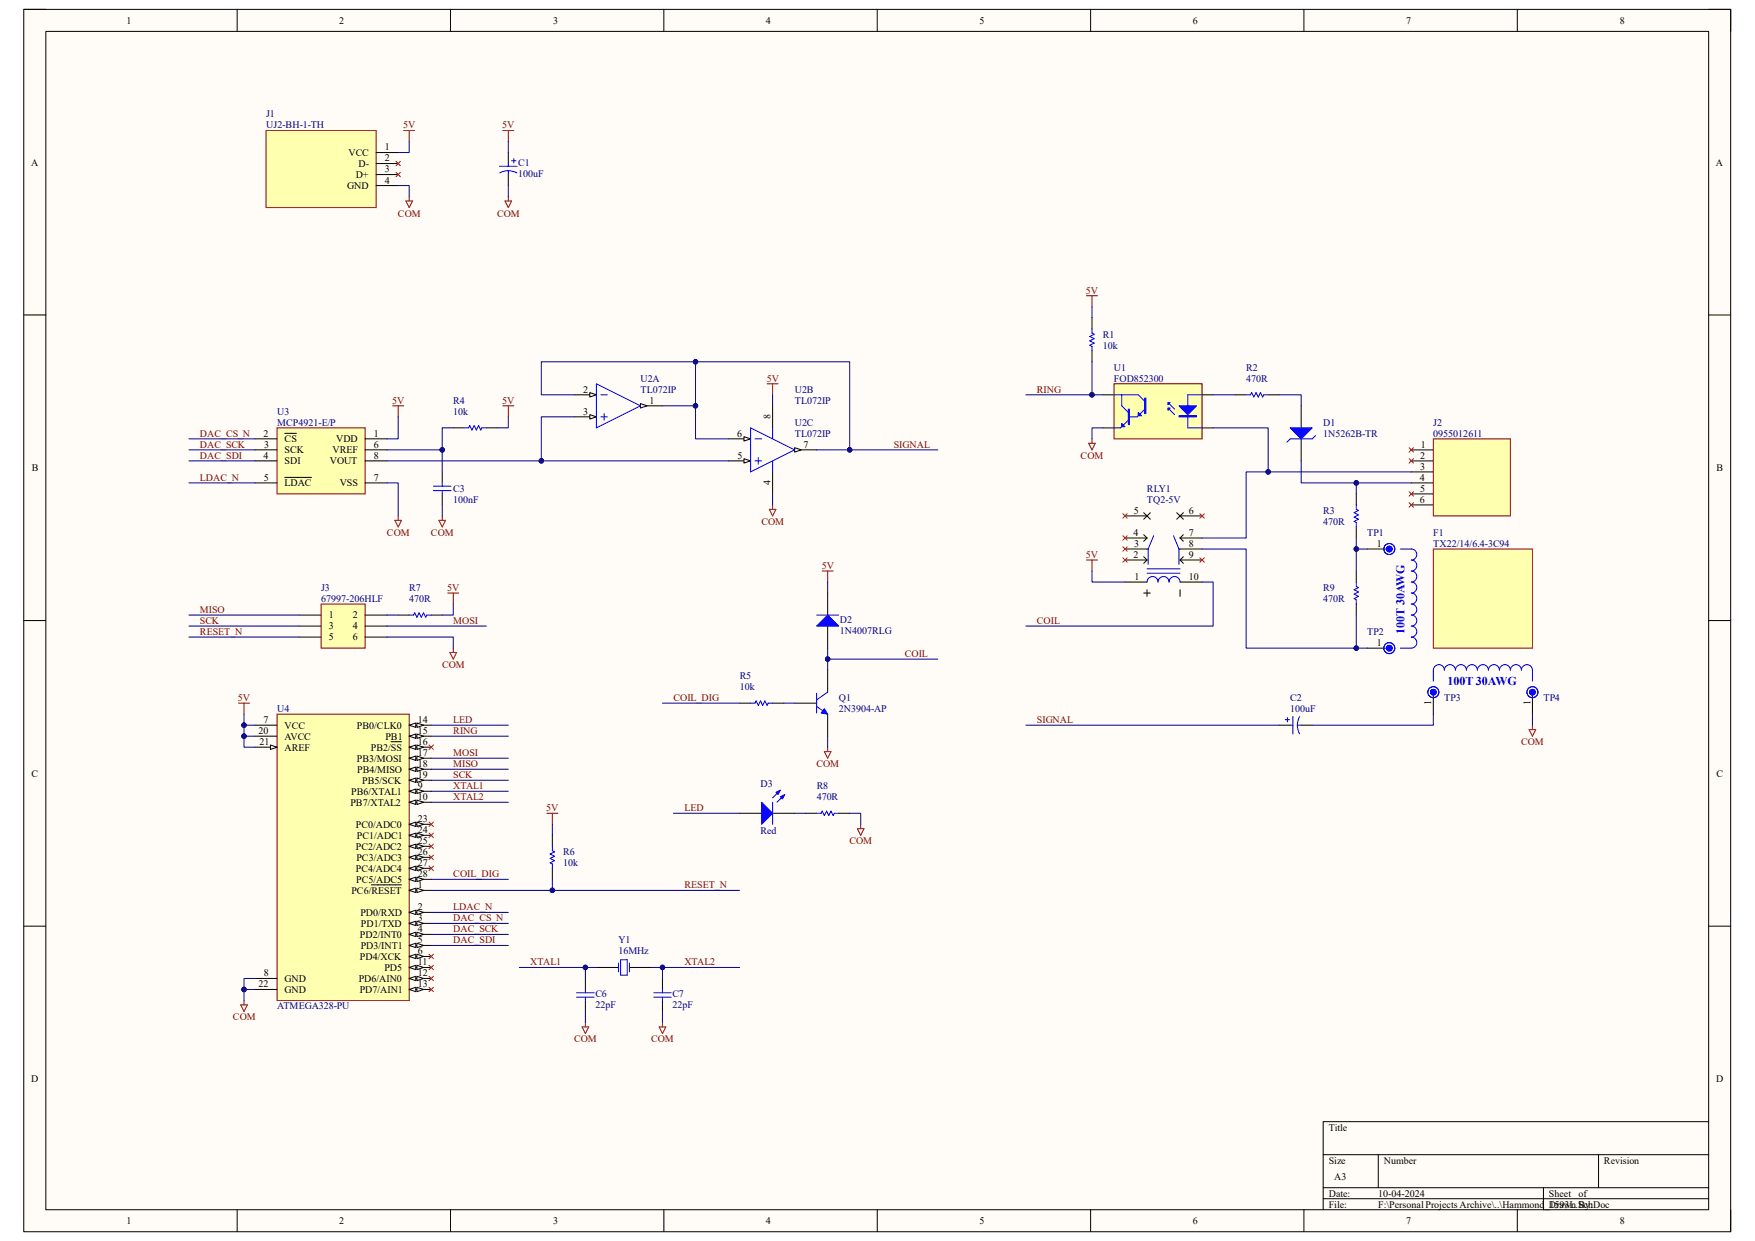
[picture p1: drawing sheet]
<svg xmlns="http://www.w3.org/2000/svg" width="297mm" height="210mm" viewBox="0 0 297 210" stroke-linecap="round" stroke-linejoin="round" font-family="sans-serif">
<path d="M4 1.6h288.9v206.8h-288.9z" fill-rule="evenodd" fill="#fffcf8"/>
<path d="M4 1.6h288.9v206.8h-288.9z" fill="none" stroke="#000" stroke-width=".17"/>
<path d="M7.8 5.3h281.4v199.4h-281.4z" fill-rule="evenodd" fill="#fffcf8"/>
<g fill="none" stroke="#000" stroke-width=".17">
<path d="M4 1.6h3.7M7.8 5.3h281.4v199.4h-281.4zM40.1 1.6v3.7M76.2 1.6v3.7M112.3 1.6v3.7M148.5 1.6v3.7M184.6 1.6v3.7M220.7 1.6v3.7M256.8 1.6v3.7M289.2 1.6h3.7v3.7M4 53.3h3.7M289.2 53.3h3.7"/>
<path d="M238.8 76.1h3.8M238.8 78h3.8M238.8 79.9h3.8M238.8 81.7h3.8M238.8 83.6h3.8M238.8 85.4h3.8M4 105h3.8M289.2 105h3.7M4 156.7h3.8M289.2 156.7h3.7M223.9 195.4h65.3M233.3 195.4v5.6"/>
<path d="M270.5 195.4v5.6M289.2 189.8h-65.3v14.9M40.1 204.7v3.7M76.2 204.7v3.7M112.4 204.7v3.7M148.5 204.7v3.7M184.6 204.7v3.7M220.7 204.7v3.7M223.9 201h65.3M223.9 202.9h65.3M256.8 204.7v3.7M261.2 201v3.7"/>
<path d="M292.9 204.7v3.7"/>
</g>
<path d="M242.6 74.3h13v13h-13z" fill-rule="evenodd" fill="#ffffb0"/>
<path d="M242.6 74.3h13v13h-13z" fill="none" stroke="#800000" stroke-width=".17"/>
<path d="M45 22.1h18.7v13h-18.7z" fill-rule="evenodd" fill="#ffffb0"/>
<path d="M45 22.1h18.7v13h-18.7zM68.3 22.1h1.9M68.7 34h1.1l-.5 1.1zM69.3 22.1v1.8M69.3 33.3v.7" fill="none" stroke="#800000" stroke-width=".17"/>
<path d="M63.7 25.8h3.7M63.7 27.7h3.7M63.7 29.5h3.7M63.7 31.4h3.7" fill="none" stroke="#000" stroke-width=".17"/>
<path d="M67 29.2l.8 .7M67 27.3l.8 .7M67.8 29.2l-.8 .7M67.8 27.3l-.8 .7M238.5 77.6l.7 .8M238.5 75.8l.7 .7M239.2 77.6l-.7 .8M239.2 75.8l-.7 .7M238.5 85.1l.7 .7M238.5 83.2l.7 .8M239.2 85.1l-.7 .7M239.2 83.2l-.7 .8" fill="none" stroke="#f00" stroke-width=".17"/>
<path d="M242.6 92.9h16.7v16.8h-16.7z" fill-rule="evenodd" fill="#ffffb0"/>
<path d="M242.6 92.9h16.7v16.8h-16.7z" fill="none" stroke="#800000" stroke-width=".17"/>
<g fill="none" stroke="#000" stroke-width=".17">
<path d="M190.4 98.5h3.7M190.4 94.8h3.7M190.4 92.9h3.7M190.4 91h3.7M190.4 87.3h3.7M193.6 86.8l.5 .5M193.6 90.5l.5 .5M193.6 94.2l.5 .6M194.1 87.3l-.5 .6M194.1 87.3l.6 .6M194.1 91l-.5 .6M194.1 94.8l-.5 .5"/>
<path d="M194.1 99.8v1.1M194.7 86.8l-.6 .5M199.1 86.8l.6 .5M199.7 98.5h3.7M199.7 94.8h3.7M199.7 92.9h3.7M199.7 91h3.7M199.7 87.3h3.7M199.7 87.3l-.6 .6M199.7 87.3l.6 .6M199.7 94.8l.6 .5M199.7 91l.6 .6"/>
<path d="M199.7 99.8v1.1M200.3 86.8l-.6 .5M200.3 94.2l-.6 .6M200.3 90.5l-.6 .5M193.6 100.4h1.1M259.3 117.1v3.8"/>
</g>
<g fill="none" stroke="#00f" stroke-width=".17">
<path d="M194.1 98.5a.93 .93 0 0 1 1-.9 .93 .93 0 0 1 .9 .9 .93 .93 0 0 1 .9-.9 .93 .93 0 0 1 .9 .9 .93 .93 0 0 1 1-.9 .93 .93 0 0 1 .9 .9M194.1 92.9h.2M194.1 97h5.6M194.1 96.3h5.6M194.3 92.9v2.6M195.2 90.7l-.9 2.2M198.6 90.7l.9 2.2M199.5 92.9h.2M199.5 92.9v2.6"/>
<circle cx="259.3" cy="117.1" r=".93"/>
<circle cx="259.3" cy="117.1" r=".47"/>
<circle cx="259.3" cy="117.1" r=".46"/>
</g>
<circle cx="259.3" cy="117.1" r=".47" fill="#00f"/>
<g fill="none" stroke="#00f" stroke-width=".17">
<circle cx="242.6" cy="117.1" r=".93"/>
<circle cx="242.6" cy="117.1" r=".47"/>
<circle cx="242.6" cy="117.1" r=".46"/>
<circle cx="259.3" cy="117.1" r=".47"/>
</g>
<path d="M242.6 117.1v3.8" fill="none" stroke="#000" stroke-width=".17"/>
<circle cx="242.6" cy="117.1" r=".47" fill="#00f"/>
<g fill="none" stroke="#00f" stroke-width=".17">
<circle cx="235.1" cy="109.7" r=".93"/>
<circle cx="235.1" cy="109.7" r=".47"/>
<circle cx="235.1" cy="109.7" r=".46"/>
<circle cx="242.6" cy="117.1" r=".47"/>
</g>
<path d="M231.4 109.7h3.7" fill="none" stroke="#000" stroke-width=".17"/>
<circle cx="235.1" cy="109.7" r=".47" fill="#00f"/>
<g fill="none" stroke="#00f" stroke-width=".17">
<circle cx="235.1" cy="92.9" r=".93"/>
<circle cx="235.1" cy="92.9" r=".47"/>
<circle cx="235.1" cy="92.9" r=".46"/>
<circle cx="235.1" cy="109.7" r=".47"/>
</g>
<path d="M231.4 92.9h3.7" fill="none" stroke="#000" stroke-width=".17"/>
<circle cx="235.1" cy="92.9" r=".47" fill="#00f"/>
<g fill="none" stroke="#00f" stroke-width=".17">
<path d="M210.9 66.8h.7l.2-.4 .4 .8 .4-.8 .3 .8 .4-.8 .4 .8 .2-.4h.7M229.5 85.4v.8l.4 .2-.7 .4 .7 .3-.7 .4 .7 .4-.7 .3 .3 .2v.8M237 92.9h1.8a.93 .93 0 0 1 1 .9 .93 .93 0 0 1-1 1 .93 .93 0 0 1 1 .9 .93 .93 0 0 1-1 .9 .93 .93 0 0 1 1 1 .93 .93 0 0 1-1 .9 .93 .93 0 0 1 1 .9 .93 .93 0 0 1-1 1 .93 .93 0 0 1 1 .9 .93 .93 0 0 1-1 .9 .93 .93 0 0 1 1 1 .93 .93 0 0 1-1 .9 .93 .93 0 0 1 1 .9 .93 .93 0 0 1-1 .9 .94 .94 0 0 1 1 1 .94 .94 0 0 1-1 .9 .93 .93 0 0 1 1 1 .93 .93 0 0 1-1 .9h-1.8M242.6 113.4v1.9M242.6 113.4a.93 .93 0 0 1 .9-.9 .93 .93 0 0 1 .9 .9 .93 .93 0 0 1 1-.9 .93 .93 0 0 1 .9 .9 .93 .93 0 0 1 .9-.9 .93 .93 0 0 1 1 .9 .93 .93 0 0 1 .9-.9 .93 .93 0 0 1 .9 .9 .93 .93 0 0 1 1-.9 .93 .93 0 0 1 .9 .9 .93 .93 0 0 1 .9-.9 .93 .93 0 0 1 1 .9 .93 .93 0 0 1 .9-.9 .93 .93 0 0 1 .9 .9 .93 .93 0 0 1 1-.9 .93 .93 0 0 1 .9 .9 .93 .93 0 0 1 .9-.9 .93 .93 0 0 1 .9 .9v1.9"/>
<circle cx="235.1" cy="92.9" r=".47"/>
</g>
<path d="M209 66.8h1.9M214.6 66.8h1.9M220.2 68.7v3.7M220.2 74.3v3.7M229.5 83.6v1.8M229.5 89.2v1.8" fill="none" stroke="#000" stroke-width=".17"/>
<path d="M190 86.9l.8 .8M190 90.7l.8 .7M190 92.5l.8 .8M190 94.4l.8 .7M190.8 86.9l-.8 .8M190.8 90.7l-.8 .7M190.8 92.5l-.8 .8M190.8 94.4l-.8 .7M203.1 86.9l.7 .8M203.8 86.9l-.7 .8" fill="none" stroke="#f00" stroke-width=".17"/>
<path d="M258.8 123.5h1.1l-.6 1.1zM259.3 122.7v.8" fill="none" stroke="#800000" stroke-width=".17"/>
<path d="M218.3 72.4h3.8l-1.9 1.9z" fill="#00f"/>
<path d="M184.8 55.6v.8l.4 .2-.8 .3 .8 .4-.8 .4 .8 .4-.8 .3 .4 .2v.8M218.3 72.4h3.8l-1.9 1.9zM222.6 73.7l-.5 .6h-3.8l-.5 .5" fill="none" stroke="#00f" stroke-width=".17"/>
<path d="M183.9 50h1.8M184.8 50v1.9M184.2 75h1.2l-.6 1.1zM184.8 74.3v.7" fill="none" stroke="#800000" stroke-width=".17"/>
<path d="M184.8 53.8v1.8M184.8 59.4v1.8" fill="none" stroke="#000" stroke-width=".17"/>
<path d="M46.9 72.4h14.9v11.2h-14.9z" fill-rule="evenodd" fill="#ffffb0"/>
<path d="M46.9 72.4h14.9v11.2h-14.9z" fill="none" stroke="#800000" stroke-width=".17"/>
<path d="M43.2 74.3h3.7M43.2 76.1h3.7M43.2 78h3.7M48.2 73.3h2M61.8 74.3h3.7M61.8 76.1h3.7M61.8 78h3.7M108.4 68.7h3.7M43.2 81.7h3.7M48.2 80.8h4.5M61.8 81.7h3.7" fill="none" stroke="#000" stroke-width=".17"/>
<path d="M108.4 68.3l1.1 .4-1.1 .4z" fill="#f8fcff"/>
<path d="M97.2 66.8h3.7M108.4 68.3l1.1 .4-1.1 .4z" fill="none" stroke="#000" stroke-width=".17"/>
<path d="M99.8 66.4l1.1 .4-1.1 .4z" fill="#f8fcff"/>
<path d="M97.2 70.5h3.7M99.8 66.4l1.1 .4-1.1 .4z" fill="none" stroke="#000" stroke-width=".17"/>
<path d="M99.8 70.2l1.1 .3-1.1 .4z" fill="#f8fcff"/>
<path d="M99.8 70.2l1.1 .3-1.1 .4zM123.3 78h3.7" fill="none" stroke="#000" stroke-width=".17"/>
<path d="M100.9 64.9l7.5 3.8-7.5 3.7zM101.7 66.8h1.1M101.7 70.5h1.1M102.2 70v1.1" fill="none" stroke="#00f" stroke-width=".17"/>
<path d="M125.9 77.6l1.1 .4-1.1 .4z" fill="#f8fcff"/>
<path d="M123.3 74.3h3.7M125.9 77.6l1.1 .4-1.1 .4z" fill="none" stroke="#000" stroke-width=".17"/>
<path d="M125.9 73.9l1.1 .4-1.1 .3z" fill="#f8fcff"/>
<path d="M125.9 73.9l1.1 .4-1.1 .3zM134.5 76.1h3.7" fill="none" stroke="#000" stroke-width=".17"/>
<path d="M134.5 75.8l1.1 .3-1.1 .4z" fill="#f8fcff"/>
<g fill="none" stroke="#000" stroke-width=".17">
<path d="M86 25.8v1.9M86 29.5v1.9M74.8 79.9v1.8M76.7 72.4h1.9M82.3 72.4h1.9M130.8 68.7v3.7M130.8 79.9v3.7M134.5 75.8l1.1 .3-1.1 .4zM74.8 83.6v1.8M134.5 119h3.7M140.1 113.4v3.7M140.1 120.9v3.7"/>
<path d="M216.5 122.7h1.8M220.2 122.7h1.9"/>
</g>
<g fill="none" stroke="#00f" stroke-width=".17">
<path d="M84.5 28.1h3M86 28.9l-.7 .1-.7 .3M86 27.7v.4M86 28.9v.6M86 28.9l.8 .1 .7 .3M86.6 27.2h.7M87 26.8v.8M78.6 72.4h.7l.2-.4 .4 .8 .3-.8 .4 .8 .4-.8 .4 .8 .1-.4h.8M127 72.4l7.5 3.7-7.5 3.8zM127.8 74.3h1.1M127.8 78h1.1M128.3 77.4v1.2"/>
<path d="M130.8 72.4v1.9M130.8 78v1.9M73.4 82.3h2.9M73.4 83h2.9M74.8 81.7v.6M74.8 83v.6M138.2 119.6l1.9 1.3M138.2 117.3v3.4M140.1 117.1l-1.9 1.3M217.5 121.8h.7M217.9 121.4v.8M218.3 122.7h.5"/>
<path d="M218.8 121.2v3M219.6 122.7l.1 .8 .2 .7M219.6 122.7h.6M219.9 121.3l-.2 .7-.1 .7"/>
</g>
<g fill="none" stroke="#800000" stroke-width=".17">
<path d="M85.1 22.1h1.9M85.5 34h1.1l-.6 1.1zM86 22.1v1.8M86 33.3v.7M66.5 68.7h1.8M67.4 68.7v1.8M85.1 68.7h1.9M86 68.7v1.8M129.8 64.9h1.9M130.8 64.9v1.9M66.8 88.1h1.1l-.5 1.1zM67.4 87.3v.8"/>
<path d="M74.3 88.1h1.1l-.6 1.1zM74.8 87.3v.8M130.2 86.2h1.1l-.5 1.1zM130.8 85.4v.8"/>
</g>
<path d="M139.5 119.9l.6 1-1.1-.2z" fill="#00f"/>
<path d="M127 119h.8l.2-.4 .3 .8 .4-.8 .4 .8 .4-.8 .3 .8 .2-.4h.8M139.5 119.9l.6 1-1.1-.2z" fill="none" stroke="#00f" stroke-width=".17"/>
<path d="M183.9 94.8h1.8M184.8 94.8v1.8M139.5 127.2h1.1l-.5 1.1zM140.1 126.4v.8" fill="none" stroke="#800000" stroke-width=".17"/>
<path d="M125.2 119h1.8M130.8 119h1.8M140.1 100.4v3.7M140.1 105.9v3.8" fill="none" stroke="#000" stroke-width=".17"/>
<path d="M138.2 105.9l1.9-1.8 1.8 1.8z" fill="#00f"/>
<path d="M138.2 105.9l1.9-1.8 1.8 1.8zM138.2 104.1h3.7" fill="none" stroke="#00f" stroke-width=".17"/>
<path d="M139.1 96.6h1.9M140.1 96.6v1.9" fill="none" stroke="#800000" stroke-width=".17"/>
<path d="M188.5 64.9h14.9v9.4h-14.9z" fill-rule="evenodd" fill="#ffffb0"/>
<path d="M188.5 64.9h14.9v9.4h-14.9z" fill="none" stroke="#800000" stroke-width=".17"/>
<path d="M186.7 66.8h1.8M186.7 72.4h1.8M203.4 66.8h1.9M203.4 72.4h1.9" fill="none" stroke="#000" stroke-width=".17"/>
<path d="M197.7 69.1l1.1 1.1M197.7 68.1l1.1 1.1M201 72.4h2.4M201 66.8h2.4" fill="none" stroke="#00f" stroke-width=".17"/>
<path d="M199.5 68.7h3l-1.5 1.5z" fill="#00f"/>
<path d="M199.5 68.7h3l-1.5 1.5zM199.5 70.4h3v.1h-3z" fill="none" stroke="#00f" stroke-width=".17"/>
<path d="M199.5 70.5h3" fill="none" stroke="#00f" stroke-width=".19"/>
<path d="M197.7 68.1h.3l-.3 .4z" fill="#00f"/>
<path d="M197.7 68.1h.3l-.3 .4z" fill="none" stroke="#00f" stroke-width=".17"/>
<path d="M197.7 69.1h.3l-.3 .3z" fill="#00f"/>
<path d="M192.6 66.8l1.1 1.1M193.7 67.4h.2v2.6h-.2zM193.7 69.2l-1.3 1.3M197.7 69.1h.3l-.3 .3z" fill="none" stroke="#00f" stroke-width=".17"/>
<path d="M193.8 67.4v2.6" fill="none" stroke="#00f" stroke-width=".18"/>
<path d="M192.6 69.8l.6 .6h-.6z" fill="#00f"/>
<path d="M189.8 68.7l1.2 1.1M191 69.2h.1v2.7h-.1zM191 71.1l-1.4 1.3M192.6 69.8l.6 .6h-.6z" fill="none" stroke="#00f" stroke-width=".17"/>
<path d="M191 69.2v2.7" fill="none" stroke="#00f" stroke-width=".18"/>
<path d="M189.8 71.7l.6 .5h-.6z" fill="#00f"/>
<path d="M188.5 66.8h4.1M188.5 72.4h1.1M189.8 71.7l.6 .5h-.6zM189.8 66.8v1.9M191.1 70.5h1.3M201 66.8v5.6" fill="none" stroke="#00f" stroke-width=".17"/>
<path d="M46.9 120.9h22.4v48.4h-22.4z" fill-rule="evenodd" fill="#ffffb0"/>
<path d="M46.9 120.9h22.4v48.4h-22.4z" fill="none" stroke="#800000" stroke-width=".17"/>
<path d="M69.3 150.7h3.7" fill="none" stroke="#000" stroke-width=".17"/>
<path d="M69.3 150.7l1.1-.4v.8z" fill="#f8fcff"/>
<path d="M69.3 150.7l1.1-.4v.8z" fill="none" stroke="#000" stroke-width=".17"/>
<path d="M70.6 150.3l1.1 .4-1.1 .4z" fill="#f8fcff"/>
<path d="M62.8 149.7h5.1M69.3 154.4h3.7M70.6 150.3l1.1 .4-1.1 .4z" fill="none" stroke="#000" stroke-width=".17"/>
<path d="M69.3 154.4l1.1-.4v.8z" fill="#f8fcff"/>
<path d="M69.3 154.4l1.1-.4v.8z" fill="none" stroke="#000" stroke-width=".17"/>
<path d="M70.6 154l1.1 .4-1.1 .4z" fill="#f8fcff"/>
<path d="M69.3 156.3h3.7M70.6 154l1.1 .4-1.1 .4z" fill="none" stroke="#000" stroke-width=".17"/>
<path d="M69.3 156.3l1.1-.4v.7z" fill="#f8fcff"/>
<path d="M69.3 156.3l1.1-.4v.7z" fill="none" stroke="#000" stroke-width=".17"/>
<path d="M70.6 155.9l1.1 .4-1.1 .3z" fill="#f8fcff"/>
<path d="M69.3 158.1h3.7M70.6 155.9l1.1 .4-1.1 .3z" fill="none" stroke="#000" stroke-width=".17"/>
<path d="M69.3 158.1l1.1-.3v.7z" fill="#f8fcff"/>
<path d="M69.3 158.1l1.1-.3v.7z" fill="none" stroke="#000" stroke-width=".17"/>
<path d="M70.6 157.8l1.1 .3-1.1 .4z" fill="#f8fcff"/>
<path d="M69.3 160h3.7M70.6 157.8l1.1 .3-1.1 .4z" fill="none" stroke="#000" stroke-width=".17"/>
<path d="M69.3 160l1.1-.4v.8z" fill="#f8fcff"/>
<path d="M69.3 160l1.1-.4v.8z" fill="none" stroke="#000" stroke-width=".17"/>
<path d="M70.6 159.6l1.1 .4-1.1 .4z" fill="#f8fcff"/>
<path d="M70.6 159.6l1.1 .4-1.1 .4zM69.3 161.9h3.7" fill="none" stroke="#000" stroke-width=".17"/>
<path d="M69.3 161.9l1.1-.4v.7z" fill="#f8fcff"/>
<path d="M69.3 161.9l1.1-.4v.7z" fill="none" stroke="#000" stroke-width=".17"/>
<path d="M70.6 161.5l1.1 .4-1.1 .3z" fill="#f8fcff"/>
<path d="M43.2 122.7h3.7M69.3 133.9h3.7M43.2 165.6h3.7M70.6 161.5l1.1 .4-1.1 .3z" fill="none" stroke="#000" stroke-width=".17"/>
<path d="M69.3 133.9l1.1-.4v.8z" fill="#f8fcff"/>
<path d="M69.3 133.9l1.1-.4v.8z" fill="none" stroke="#000" stroke-width=".17"/>
<path d="M70.6 133.5l1.1 .4-1.1 .4z" fill="#f8fcff"/>
<path d="M69.3 135.8h3.7M70.6 133.5l1.1 .4-1.1 .4z" fill="none" stroke="#000" stroke-width=".17"/>
<path d="M69.3 135.8l1.1-.4v.7z" fill="#f8fcff"/>
<path d="M69.3 135.8l1.1-.4v.7z" fill="none" stroke="#000" stroke-width=".17"/>
<path d="M70.6 135.4l1.1 .4-1.1 .3z" fill="#f8fcff"/>
<path d="M70.6 135.4l1.1 .4-1.1 .3zM69.3 163.7h3.7" fill="none" stroke="#000" stroke-width=".17"/>
<path d="M69.3 163.7l1.1-.3v.7z" fill="#f8fcff"/>
<path d="M69.3 163.7l1.1-.3v.7z" fill="none" stroke="#000" stroke-width=".17"/>
<path d="M70.6 163.4l1.1 .3-1.1 .4z" fill="#f8fcff"/>
<path d="M69.3 165.6h3.7M70.6 163.4l1.1 .3-1.1 .4z" fill="none" stroke="#000" stroke-width=".17"/>
<path d="M69.3 165.6l1.1-.4v.8z" fill="#f8fcff"/>
<path d="M69.3 165.6l1.1-.4v.8z" fill="none" stroke="#000" stroke-width=".17"/>
<path d="M70.6 165.2l1.1 .4-1.1 .4z" fill="#f8fcff"/>
<path d="M69.3 167.4h3.7M70.6 165.2l1.1 .4-1.1 .4z" fill="none" stroke="#000" stroke-width=".17"/>
<path d="M69.3 167.4l1.1-.3v.7z" fill="#f8fcff"/>
<path d="M69.3 167.4l1.1-.3v.7z" fill="none" stroke="#000" stroke-width=".17"/>
<path d="M70.6 167.1l1.1 .3-1.1 .4z" fill="#f8fcff"/>
<path d="M69.3 122.7h3.7M70.6 167.1l1.1 .3-1.1 .4z" fill="none" stroke="#000" stroke-width=".17"/>
<path d="M69.3 122.7l1.1-.4v.8z" fill="#f8fcff"/>
<path d="M69.3 122.7l1.1-.4v.8z" fill="none" stroke="#000" stroke-width=".17"/>
<path d="M70.6 122.3l1.1 .4-1.1 .4z" fill="#f8fcff"/>
<path d="M69.3 124.6h3.7M70.6 122.3l1.1 .4-1.1 .4z" fill="none" stroke="#000" stroke-width=".17"/>
<path d="M69.3 124.6l1.1-.4v.8z" fill="#f8fcff"/>
<path d="M69.3 124.6l1.1-.4v.8z" fill="none" stroke="#000" stroke-width=".17"/>
<path d="M70.6 124.2l1.1 .4-1.1 .4z" fill="#f8fcff"/>
<path d="M69.3 126.4h3.7M70.6 124.2l1.1 .4-1.1 .4z" fill="none" stroke="#000" stroke-width=".17"/>
<path d="M69.3 126.4l1.1-.3v.7z" fill="#f8fcff"/>
<path d="M69.3 126.4l1.1-.3v.7z" fill="none" stroke="#000" stroke-width=".17"/>
<path d="M70.6 126.1l1.1 .3-1.1 .4z" fill="#f8fcff"/>
<path d="M66.2 125.5h1.7M69.3 128.3h3.7M70.6 126.1l1.1 .3-1.1 .4z" fill="none" stroke="#000" stroke-width=".17"/>
<path d="M69.3 128.3l1.1-.4v.8z" fill="#f8fcff"/>
<path d="M69.3 128.3l1.1-.4v.8z" fill="none" stroke="#000" stroke-width=".17"/>
<path d="M70.6 127.9l1.1 .4-1.1 .4z" fill="#f8fcff"/>
<path d="M69.3 130.2h3.7M70.6 127.9l1.1 .4-1.1 .4z" fill="none" stroke="#000" stroke-width=".17"/>
<path d="M69.3 130.2l1.1-.4v.8z" fill="#f8fcff"/>
<path d="M69.3 130.2l1.1-.4v.8z" fill="none" stroke="#000" stroke-width=".17"/>
<path d="M70.6 129.8l1.1 .4-1.1 .4z" fill="#f8fcff"/>
<path d="M69.3 132h3.7M70.6 129.8l1.1 .4-1.1 .4z" fill="none" stroke="#000" stroke-width=".17"/>
<path d="M69.3 132l1.1-.3v.7z" fill="#f8fcff"/>
<path d="M69.3 132l1.1-.3v.7z" fill="none" stroke="#000" stroke-width=".17"/>
<path d="M70.6 131.7l1.1 .3-1.1 .4z" fill="#f8fcff"/>
<path d="M43.2 124.6h3.7M43.2 126.4h3.7M70.6 131.7l1.1 .3-1.1 .4z" fill="none" stroke="#000" stroke-width=".17"/>
<path d="M45.8 126.1l1.1 .3-1.1 .4z" fill="#f8fcff"/>
<path d="M45.8 126.1l1.1 .3-1.1 .4zM69.3 139.5h3.7M43.2 167.4h3.7" fill="none" stroke="#000" stroke-width=".17"/>
<path d="M69.3 139.5l1.1-.4v.8z" fill="#f8fcff"/>
<path d="M69.3 139.5l1.1-.4v.8z" fill="none" stroke="#000" stroke-width=".17"/>
<path d="M70.6 139.1l1.1 .4-1.1 .4z" fill="#f8fcff"/>
<path d="M70.6 139.1l1.1 .4-1.1 .4zM69.3 141.4h3.7" fill="none" stroke="#000" stroke-width=".17"/>
<path d="M69.3 141.4l1.1-.4v.7z" fill="#f8fcff"/>
<path d="M69.3 141.4l1.1-.4v.7z" fill="none" stroke="#000" stroke-width=".17"/>
<path d="M70.6 141l1.1 .4-1.1 .3z" fill="#f8fcff"/>
<path d="M69.3 143.2h3.7M70.6 141l1.1 .4-1.1 .3z" fill="none" stroke="#000" stroke-width=".17"/>
<path d="M69.3 143.2l1.1-.4v.8z" fill="#f8fcff"/>
<path d="M69.3 143.2l1.1-.4v.8z" fill="none" stroke="#000" stroke-width=".17"/>
<path d="M70.6 142.8l1.1 .4-1.1 .4z" fill="#f8fcff"/>
<path d="M69.3 145.1h3.7M70.6 142.8l1.1 .4-1.1 .4z" fill="none" stroke="#000" stroke-width=".17"/>
<path d="M69.3 145.1l1.1-.4v.8z" fill="#f8fcff"/>
<path d="M69.3 145.1l1.1-.4v.8z" fill="none" stroke="#000" stroke-width=".17"/>
<path d="M70.6 144.7l1.1 .4-1.1 .4z" fill="#f8fcff"/>
<path d="M69.3 146.9h3.7M70.6 144.7l1.1 .4-1.1 .4z" fill="none" stroke="#000" stroke-width=".17"/>
<path d="M69.3 146.9l1.1-.3v.7z" fill="#f8fcff"/>
<path d="M69.3 146.9l1.1-.3v.7z" fill="none" stroke="#000" stroke-width=".17"/>
<path d="M70.6 146.6l1.1 .3-1.1 .4z" fill="#f8fcff"/>
<path d="M69.3 148.8h3.7M70.6 146.6l1.1 .3-1.1 .4z" fill="none" stroke="#000" stroke-width=".17"/>
<path d="M69.3 148.8l1.1-.4v.8z" fill="#f8fcff"/>
<path d="M69.3 148.8l1.1-.4v.8z" fill="none" stroke="#000" stroke-width=".17"/>
<path d="M70.6 148.4l1.1 .4-1.1 .4z" fill="#f8fcff"/>
<path d="M70.6 148.4l1.1 .4-1.1 .4zM93.5 141.4v1.8M93.5 146.9v1.9M99.1 165.6v1.8M99.1 169.3v1.9M100.9 163.7h3.8M106.5 163.7h3.8M112.1 165.6v1.8M112.1 169.3v1.9" fill="none" stroke="#000" stroke-width=".17"/>
<path d="M40.4 119h1.8M41.3 119v1.9M92.5 137.6h1.9M93.5 137.6v1.9M40.7 170.1h1.2l-.6 1.1zM41.3 169.3v.8M98.5 173.8h1.1l-.5 1.1zM99.1 173v.8M111.6 173.8h1.1l-.6 1.1zM112.1 173v.8" fill="none" stroke="#800000" stroke-width=".17"/>
<path d="M93.5 143.2v.8l.4 .2-.8 .3 .8 .4-.8 .4 .8 .3-.8 .4 .4 .2v.7M97.6 168h3M97.6 168.8h3M99.1 167.4v.6M99.1 168.8v.5M104.7 163v1.5M105 162.4h1.2v2.6h-1.2zM106.5 163v1.5M110.6 168h3M110.6 168.8h3M112.1 167.4v.6M112.1 168.8v.5" fill="none" stroke="#00f" stroke-width=".17"/>
<g fill="none" stroke="#f00" stroke-width=".17">
<path d="M72.6 139.1l.8 .8M72.6 126.1l.8 .7M73.4 139.1l-.8 .8M73.4 126.1l-.8 .7M72.6 141l.8 .7M72.6 142.8l.8 .8M72.6 144.7l.8 .8M72.6 146.6l.8 .7M73.4 141l-.8 .7M73.4 142.8l-.8 .8M73.4 144.7l-.8 .8M73.4 146.6l-.8 .7"/>
<path d="M72.6 161.5l.8 .7M72.6 163.4l.8 .7M72.6 165.2l.8 .8M72.6 167.1l.8 .7M73.4 161.5l-.8 .7M73.4 163.4l-.8 .7M73.4 165.2l-.8 .8M73.4 167.1l-.8 .7"/>
</g>
<path d="M54.3 102.2h7.5v7.5h-7.5z" fill-rule="evenodd" fill="#ffffb0"/>
<path d="M54.3 102.2h7.5v7.5h-7.5zM75.8 100.4h1.8M76.1 110.4h1.2l-.6 1.1zM76.7 100.4v1.8M76.7 109.7v.7" fill="none" stroke="#800000" stroke-width=".17"/>
<path d="M50.6 104.1h3.7M50.6 105.9h3.7M50.6 107.8h3.7M61.8 104.1h3.7M61.8 105.9h3.7M61.8 107.8h3.7M67.4 104.1h1.9M73 104.1h1.8M125.2 137.6h3.7M130.8 137.6h3.7" fill="none" stroke="#000" stroke-width=".17"/>
<path d="M69.3 104.1h.7l.2-.4 .4 .8 .3-.8 .4 .8 .4-.8 .3 .8 .2-.4h.8" fill="none" stroke="#00f" stroke-width=".17"/>
<path d="M128.9 135.8l1.9 1.8-1.9 1.9z" fill="#00f"/>
<path d="M128.9 135.8l1.9 1.8-1.9 1.9zM132.1 133.7l-1.3 1.3M132.8 134.5l-1.3 1.3" fill="none" stroke="#00f" stroke-width=".17"/>
<path d="M132.1 134.8l.7-.3-.4 .7z" fill="#00f"/>
<path d="M132.1 134.8l.7-.3-.4 .7z" fill="none" stroke="#00f" stroke-width=".17"/>
<path d="M131.3 134.1l.8-.4-.4 .8z" fill="#00f"/>
<path d="M130.8 135.8v3.7M131.3 134.1l.8-.4-.4 .8zM138.2 137.6h.8l.1-.3 .4 .7 .4-.7 .4 .7 .3-.7 .4 .7 .2-.4h.7" fill="none" stroke="#00f" stroke-width=".17"/>
<path d="M136.3 137.6h1.9M141.9 137.6h1.9" fill="none" stroke="#000" stroke-width=".17"/>
<path d="M145.7 139.5v.7M145.1 140.2h1.1l-.5 1.2z" fill="none" stroke="#800000" stroke-width=".17"/>
<path d="M203.1 94.4l.7 .7M203.8 94.4l-.7 .7" fill="none" stroke="#f00" stroke-width=".17"/>
<path d="M67.4 31.4h1.9v1.9M69.3 23.9v1.9h-1.9M229.5 91v1.9h1.9" fill="none" stroke="#000080" stroke-width=".17"/>
<circle cx="229.5" cy="92.9" r=".37" fill="#000080"/>
<g fill="none" stroke="#000080" stroke-width=".17">
<path d="M238.8 81.7h-9.3v1.9"/>
<circle cx="229.5" cy="92.9" r=".37"/>
</g>
<circle cx="229.5" cy="81.7" r=".37" fill="#000080"/>
<g fill="none" stroke="#000080" stroke-width=".17">
<path d="M184.8 61.2v5.6h1.9M186.7 72.4h-1.9v1.9M205.3 66.8h3.7M216.5 66.8h3.7v1.9M259.3 120.9v1.8"/>
<circle cx="229.5" cy="81.7" r=".37"/>
</g>
<circle cx="184.8" cy="66.8" r=".37" fill="#000080"/>
<g fill="none" stroke="#000080" stroke-width=".17">
<path d="M184.8 51.9v1.9M173.6 66.8h11.2"/>
<circle cx="184.8" cy="66.8" r=".37"/>
</g>
<circle cx="184.8" cy="66.8" r=".37" fill="#000080"/>
<g fill="none" stroke="#000080" stroke-width=".17">
<path d="M97.2 70.5h-5.6v7.5h31.7M130.8 83.6v1.8M173.6 122.7h42.9M242.6 120.9v1.8h-20.5"/>
<circle cx="184.8" cy="66.8" r=".37"/>
</g>
<circle cx="91.6" cy="78" r=".37" fill="#000080"/>
<g fill="none" stroke="#000080" stroke-width=".17">
<path d="M117.7 61.2h-26.1v5.6h5.6"/>
<circle cx="91.6" cy="78" r=".37"/>
</g>
<circle cx="117.7" cy="61.2" r=".37" fill="#000080"/>
<g fill="none" stroke="#000080" stroke-width=".17">
<path d="M112.1 68.7h5.6"/>
<circle cx="117.7" cy="61.2" r=".37"/>
</g>
<circle cx="117.7" cy="68.7" r=".37" fill="#000080"/>
<g fill="none" stroke="#000080" stroke-width=".17">
<path d="M65.5 78h26.1"/>
<circle cx="117.7" cy="68.7" r=".37"/>
</g>
<circle cx="91.6" cy="78" r=".37" fill="#000080"/>
<g fill="none" stroke="#000080" stroke-width=".17">
<path d="M130.8 66.8v1.9M143.8 76.1h14.9"/>
<circle cx="91.6" cy="78" r=".37"/>
</g>
<circle cx="143.8" cy="76.1" r=".37" fill="#000080"/>
<g fill="none" stroke="#000080" stroke-width=".17">
<path d="M65.5 76.1h9.3M67.4 70.5v3.8h-1.9M65.5 81.7h1.9v5.6"/>
<circle cx="143.8" cy="76.1" r=".37"/>
</g>
<circle cx="74.8" cy="76.1" r=".37" fill="#000080"/>
<g fill="none" stroke="#000080" stroke-width=".17">
<path d="M86 23.9v1.9M86 31.4v1.9M32 74.3h11.2M32 76.1h11.2M32 78h11.2M86 70.5v1.9h-1.8M32 81.7h11.2M74.8 85.4v1.9M158.7 111.5h-18.6v1.9"/>
<circle cx="74.8" cy="76.1" r=".37"/>
</g>
<circle cx="140.1" cy="111.5" r=".37" fill="#000080"/>
<g fill="none" stroke="#000080" stroke-width=".17">
<path d="M112.1 119h13.1M132.6 119h1.9M140.1 109.7v1.8M140.1 124.6v1.8"/>
<circle cx="140.1" cy="111.5" r=".37"/>
</g>
<circle cx="140.1" cy="111.5" r=".37" fill="#000080"/>
<g fill="none" stroke="#000080" stroke-width=".17">
<path d="M140.1 98.5v1.9M203.4 92.9h7.5v16.8h20.5"/>
<circle cx="140.1" cy="111.5" r=".37"/>
</g>
<circle cx="229.5" cy="109.7" r=".37" fill="#000080"/>
<g fill="none" stroke="#000080" stroke-width=".17">
<path d="M43.2 167.4h-1.9v1.9"/>
<circle cx="229.5" cy="109.7" r=".37"/>
</g>
<circle cx="41.3" cy="167.4" r=".37" fill="#000080"/>
<g fill="none" stroke="#000080" stroke-width=".17">
<path d="M43.2 165.6h-1.9v1.8"/>
<circle cx="41.3" cy="167.4" r=".37"/>
</g>
<circle cx="41.3" cy="167.4" r=".37" fill="#000080"/>
<g fill="none" stroke="#000080" stroke-width=".17">
<path d="M41.3 124.6h1.9"/>
<circle cx="41.3" cy="167.4" r=".37"/>
</g>
<circle cx="41.3" cy="124.6" r=".37" fill="#000080"/>
<g fill="none" stroke="#000080" stroke-width=".17">
<path d="M41.3 122.7h1.9"/>
<circle cx="41.3" cy="124.6" r=".37"/>
</g>
<circle cx="41.3" cy="122.7" r=".37" fill="#000080"/>
<g fill="none" stroke="#000080" stroke-width=".17">
<path d="M73 133.9h13M73 135.8h13M112.1 163.7v1.9"/>
<circle cx="41.3" cy="122.7" r=".37"/>
</g>
<circle cx="112.1" cy="163.7" r=".37" fill="#000080"/>
<g fill="none" stroke="#000080" stroke-width=".17">
<path d="M99.1 163.7v1.9"/>
<circle cx="112.1" cy="163.7" r=".37"/>
</g>
<circle cx="99.1" cy="163.7" r=".37" fill="#000080"/>
<g fill="none" stroke="#000080" stroke-width=".17">
<path d="M93.5 148.8v1.9M99.1 171.2v1.8M112.1 171.2v1.8"/>
<circle cx="99.1" cy="163.7" r=".37"/>
</g>
<circle cx="93.5" cy="150.7" r=".37" fill="#000080"/>
<g fill="none" stroke="#000080" stroke-width=".17">
<path d="M205.3 72.4h9.3v7.5M32 105.9h18.6M32 104.1h18.6M32 107.8h18.6M65.5 107.8h11.2v1.9M65.5 105.9h16.8M65.5 104.1h1.9M76.7 102.2v1.9h-1.9M73 128.3h13M73 130.2h13M73 132h13M73 122.7h13"/>
<path d="M73 124.6h13M93.5 139.5v1.9M114 137.6h11.2M134.5 137.6h1.8M143.8 137.6h1.9v1.9M73 148.8h13M73 158.1h13M73 160h13M73 154.4h13M73 156.3h13"/>
<circle cx="93.5" cy="150.7" r=".37"/>
</g>
<circle cx="214.6" cy="79.9" r=".37" fill="#000080"/>
<g fill="none" stroke="#000080" stroke-width=".17">
<path d="M220.2 78v3.7h9.3"/>
<circle cx="214.6" cy="79.9" r=".37"/>
</g>
<circle cx="229.5" cy="81.7" r=".37" fill="#000080"/>
<g fill="none" stroke="#000080" stroke-width=".17">
<path d="M184.8 96.6v1.9h5.6M203.4 98.5h1.9v7.4h-31.7M41.3 120.9v5.5h1.9"/>
<circle cx="229.5" cy="81.7" r=".37"/>
</g>
<circle cx="41.3" cy="124.6" r=".37" fill="#000080"/>
<circle cx="41.3" cy="124.6" r=".37" fill="none" stroke="#000080" stroke-width=".17"/>
<circle cx="41.3" cy="122.7" r=".37" fill="#000080"/>
<g fill="none" stroke="#000080" stroke-width=".17">
<path d="M73 150.7h52.2"/>
<circle cx="41.3" cy="122.7" r=".37"/>
</g>
<circle cx="93.5" cy="150.7" r=".37" fill="#000080"/>
<g fill="none" stroke="#000080" stroke-width=".17">
<path d="M76.7 72.4h-1.9v7.5"/>
<circle cx="93.5" cy="150.7" r=".37"/>
</g>
<circle cx="74.8" cy="76.1" r=".37" fill="#000080"/>
<g fill="none" stroke="#000080" stroke-width=".17">
<path d="M87.9 163.7h13"/>
<circle cx="74.8" cy="76.1" r=".37"/>
</g>
<circle cx="99.1" cy="163.7" r=".37" fill="#000080"/>
<g fill="none" stroke="#000080" stroke-width=".17">
<path d="M110.3 163.7h14.9"/>
<circle cx="99.1" cy="163.7" r=".37"/>
</g>
<circle cx="112.1" cy="163.7" r=".37" fill="#000080"/>
<g fill="none" stroke="#000080" stroke-width=".17">
<path d="M123.3 74.3h-5.6v-13.1h26.1v14.9h-5.6"/>
<circle cx="112.1" cy="163.7" r=".37"/>
</g>
<circle cx="143.8" cy="76.1" r=".37" fill="#000080"/>
<circle cx="143.8" cy="76.1" r=".37" fill="none" stroke="#000080" stroke-width=".17"/>
<circle cx="117.7" cy="61.2" r=".37" fill="#000080"/>
<circle cx="117.7" cy="61.2" r=".37" fill="none" stroke="#000080" stroke-width=".17"/>
<circle cx="117.7" cy="68.7" r=".37" fill="#000080"/>
<g fill="none" stroke="#000080" stroke-width=".17">
<path d="M238.8 79.9h-27.9v11.1h-7.5"/>
<circle cx="117.7" cy="68.7" r=".37"/>
</g>
<circle cx="214.6" cy="79.9" r=".37" fill="#000080"/>
<g fill="none" stroke="#000080" stroke-width=".17">
<path d="M229.5 92.9v3.7"/>
<circle cx="214.6" cy="79.9" r=".37"/>
</g>
<path d="M229.5 96.6v1.9M229.5 102.2v1.9" fill="none" stroke="#000" stroke-width=".17"/>
<path d="M229.5 98.5v.7l.4 .2-.7 .4 .7 .4-.7 .4 .7 .3-.7 .4 .3 .2v.7" fill="none" stroke="#00f" stroke-width=".17"/>
<circle cx="229.5" cy="92.9" r=".37" fill="#000080"/>
<g fill="none" stroke="#000080" stroke-width=".17">
<path d="M229.5 104.1v5.6"/>
<circle cx="229.5" cy="92.9" r=".37"/>
</g>
<circle cx="229.5" cy="109.7" r=".37" fill="#000080"/>
<circle cx="229.5" cy="109.7" r=".37" fill="none" stroke="#000080" stroke-width=".17"/>
<g font-size="2" fill="#00f">
<text x="237.7" y="107.3" transform="rotate(-90 237.7 107.3)">100T 30AWG</text>
<text x="245" y="116">100T 30AWG</text>
</g>
<g font-size="1.7">
<text x="21.4" y="4">1</text>
<text x="57.4" y="4">2</text>
<text x="93.6" y="4">3</text>
<text x="129.6" y="4">4</text>
<text x="165.8" y="4">5</text>
<text x="201.8" y="4">6</text>
<text x="238" y="4">7</text>
<text x="274.1" y="4">8</text>
<text x="5.3" y="28">A</text>
<text x="59" y="26.4">VCC</text>
<text x="60.7" y="28.2">D-</text>
<text x="65.2" y="25.4">1</text>
<text x="65.2" y="27.3">2</text>
<text x="65.2" y="29.2">3</text>
<text x="290.4" y="28">A</text>
<text x="58.8" y="32">GND</text>
<text x="60.2" y="30.1">D+</text>
<text x="65.2" y="31.1">4</text>
<text x="98.7" y="66.5">2</text>
<text x="98.7" y="70.2">3</text>
<text x="109.9" y="68.3">1</text>
<text x="130.4" y="70.9" transform="rotate(-90 130.4 70.9)">8</text>
<text x="44.6" y="73.9">2</text>
<text x="44.6" y="77.6">4</text>
<text x="44.7" y="75.8">3</text>
<text x="48.2" y="74.8">CS</text>
<text x="48.2" y="76.7">SCK</text>
<text x="56.3" y="76.7">VREF</text>
<text x="56.9" y="74.8">VDD</text>
<text x="63.3" y="73.9">1</text>
<text x="63.3" y="75.8">6</text>
<text x="63.3" y="77.6">8</text>
<text x="124.8" y="73.9">6</text>
<text x="124.8" y="77.6">5</text>
<text x="136" y="75.8">7</text>
<text x="240.3" y="77.6">2</text>
<text x="240.5" y="75.8">1</text>
<text x="5.4" y="79.8">B</text>
<text x="44.7" y="81.4">5</text>
<text x="48.2" y="78.6">SDI</text>
<text x="48.2" y="82.3">LDAC</text>
<text x="55.8" y="78.6">VOUT</text>
<text x="57.5" y="82.3">VSS</text>
<text x="63.3" y="81.4">7</text>
<text x="130.4" y="82.1" transform="rotate(-90 130.4 82.1)">4</text>
<text x="240.3" y="81.4">4</text>
<text x="240.4" y="79.5">3</text>
<text x="240.4" y="83.2">5</text>
<text x="290.5" y="79.8">B</text>
<text x="191.9" y="87">5</text>
<text x="201.2" y="87">6</text>
<text x="240.3" y="85.1">6</text>
<text x="191.9" y="94.4">2</text>
<text x="191.9" y="90.7">4</text>
<text x="191.9" y="92.5">3</text>
<text x="201.2" y="90.7">7</text>
<text x="201.2" y="92.5">8</text>
<text x="201.2" y="94.4">9</text>
<text x="233" y="92.5">1</text>
<text x="192" y="98.1">1</text>
<text x="201.2" y="98.1">10</text>
<text x="55.6" y="104.6">1</text>
<text x="55.6" y="106.5">3</text>
<text x="59.7" y="106.5">4</text>
<text x="59.7" y="104.6">2</text>
<text x="55.6" y="108.4">5</text>
<text x="59.7" y="108.4">6</text>
<text x="233" y="109.3">1</text>
<text x="242.2" y="119.3" transform="rotate(-90 242.2 119.3)">1</text>
<text x="259" y="119.3" transform="rotate(-90 259 119.3)">1</text>
<text x="43.8" y="124.2">20</text>
<text x="44.6" y="122.4">7</text>
<text x="48.2" y="123.3">VCC</text>
<text x="48.2" y="125.2">AVCC</text>
<text x="60.4" y="123.3">PB0/CLK0</text>
<text x="65.2" y="125.2">PB1</text>
<text x="70.7" y="122.4">14</text>
<text x="70.7" y="124.2">15</text>
<text x="5.3" y="131.4">C</text>
<text x="43.9" y="126.1">21</text>
<text x="48.2" y="127">AREF</text>
<text x="60.4" y="128.9">PB3/MOSI</text>
<text x="60.5" y="130.8">PB4/MISO</text>
<text x="62.8" y="127">PB2/SS</text>
<text x="70.7" y="126.1">16</text>
<text x="70.7" y="128">17</text>
<text x="70.7" y="129.8">18</text>
<text x="70.7" y="131.7">19</text>
<text x="290.5" y="131.4">C</text>
<text x="59.3" y="136.4">PB7/XTAL2</text>
<text x="59.4" y="134.5">PB6/XTAL1</text>
<text x="61.3" y="132.6">PB5/SCK</text>
<text x="70.7" y="133.6">9</text>
<text x="70.7" y="135.4">10</text>
<text x="60.2" y="140.1">PC0/ADC0</text>
<text x="60.2" y="143.8">PC2/ADC2</text>
<text x="60.4" y="141.9">PC1/ADC1</text>
<text x="70.7" y="139.1">23</text>
<text x="70.7" y="141">24</text>
<text x="70.7" y="142.9">25</text>
<text x="60.2" y="147.5">PC4/ADC4</text>
<text x="60.3" y="149.4">PC5/ADC5</text>
<text x="60.3" y="145.7">PC3/ADC3</text>
<text x="70.7" y="144.7">26</text>
<text x="70.7" y="146.6">27</text>
<text x="70.7" y="148.5">28</text>
<text x="59.5" y="151.3">PC6/RESET</text>
<text x="61" y="155">PD0/RXD</text>
<text x="70.7" y="150.3">1</text>
<text x="70.7" y="154.1">2</text>
<text x="70.7" y="155.9">3</text>
<text x="60.9" y="158.7">PD2/INT0</text>
<text x="61" y="160.6">PD3/INT1</text>
<text x="61.1" y="156.8">PD1/TXD</text>
<text x="70.7" y="157.8">4</text>
<text x="70.7" y="159.6">5</text>
<text x="70.7" y="161.5">6</text>
<text x="43.8" y="167.1">22</text>
<text x="44.7" y="165.2">8</text>
<text x="48.2" y="166.2">GND</text>
<text x="60.7" y="166.2">PD6/AIN0</text>
<text x="60.9" y="162.4">PD4/XCK</text>
<text x="65.1" y="164.3">PD5</text>
<text x="70.7" y="163.4">11</text>
<text x="70.7" y="165.2">12</text>
<text x="70.7" y="167.1">13</text>
<text x="48.2" y="168">GND</text>
<text x="60.9" y="168">PD7/AIN1</text>
<text x="5.3" y="183.2">D</text>
<text x="290.4" y="183.2">D</text>
<text x="224.9" y="191.3">Title</text>
<text x="224.9" y="196.9">Size</text>
<text x="234.2" y="196.9">Number</text>
<text x="271.4" y="196.9">Revision</text>
<text x="224.9" y="202.5">Date:</text>
<text x="225.8" y="199.7">A3</text>
<text x="233.3" y="202.5">10-04-2024</text>
<text x="262.1" y="202.5">Sheet</text>
<text x="267.2" y="202.5">of</text>
<text x="21.4" y="207.2">1</text>
<text x="57.4" y="207.2">2</text>
<text x="93.6" y="207.2">3</text>
<text x="129.6" y="207.2">4</text>
<text x="165.8" y="207.2">5</text>
<text x="201.8" y="207.2">6</text>
<text x="224.9" y="204.4">File:</text>
<text x="233.3" y="204.4">F:\Personal Projects Archive\..\Hammond_1593L.SchDoc</text>
<text x="238" y="207.2">7</text>
<text x="262.1" y="204.4">Drawn By:</text>
<text x="274.1" y="207.2">8</text>
</g>
<g font-size="1.7" fill="#000080">
<text x="45" y="19.9">J1</text>
<text x="45" y="21.7">UJ2-BH-1-TH</text>
<text x="87.7" y="28.2">C1</text>
<text x="87.7" y="30">100uF</text>
<text x="186.6" y="57.1">R1</text>
<text x="186.6" y="59">10k</text>
<text x="108.4" y="64.6">U2A</text>
<text x="188.5" y="62.7">U1</text>
<text x="188.5" y="64.6">FOD852300</text>
<text x="210.9" y="62.7">R2</text>
<text x="210.9" y="64.6">470R</text>
<text x="46.9" y="70.2">U3</text>
<text x="76.7" y="68.3">R4</text>
<text x="76.7" y="70.2">10k</text>
<text x="108.4" y="66.5">TL072IP</text>
<text x="134.5" y="66.5">U2B</text>
<text x="134.5" y="68.3">TL072IP</text>
<text x="46.9" y="72.1">MCP4921-E/P</text>
<text x="134.5" y="72.1">U2C</text>
<text x="134.5" y="73.9">TL072IP</text>
<text x="223.9" y="72.1">D1</text>
<text x="223.9" y="73.9">1N5262B-TR</text>
<text x="242.6" y="72.1">J2</text>
<text x="242.6" y="73.9">0955012611</text>
<text x="76.7" y="83.2">C3</text>
<text x="194.1" y="83.2">RLY1</text>
<text x="76.7" y="85.1">100nF</text>
<text x="194.1" y="85.1">TQ2-5V</text>
<text x="223.9" y="87">R3</text>
<text x="223.9" y="88.8">470R</text>
<text x="231.4" y="90.7">TP1</text>
<text x="242.6" y="90.7">F1</text>
<text x="242.6" y="92.5">TX22/14/6.4-3C94</text>
<text x="54.4" y="100">J3</text>
<text x="54.4" y="101.9">67997-206HLF</text>
<text x="69.3" y="100">R7</text>
<text x="69.3" y="101.9">470R</text>
<text x="223.9" y="100">R9</text>
<text x="223.9" y="101.9">470R</text>
<text x="142.1" y="105.4">D2</text>
<text x="142.1" y="107.3">1N4007RLG</text>
<text x="231.4" y="107.4">TP2</text>
<text x="125.2" y="114.9">R5</text>
<text x="125.2" y="116.8">10k</text>
<text x="141.9" y="118.7">Q1</text>
<text x="218.4" y="118.7">C2</text>
<text x="244.4" y="118.7">TP3</text>
<text x="261.2" y="118.7">TP4</text>
<text x="46.9" y="120.5">U4</text>
<text x="141.9" y="120.5">2N3904-AP</text>
<text x="218.4" y="120.5">100uF</text>
<text x="128.7" y="133.2">D3</text>
<text x="138.2" y="133.6">R8</text>
<text x="138.2" y="135.4">470R</text>
<text x="128.7" y="141.2">Red</text>
<text x="95.3" y="144.7">R6</text>
<text x="95.3" y="146.6">10k</text>
<text x="104.6" y="159.6">Y1</text>
<text x="104.6" y="161.5">16MHz</text>
<text x="46.9" y="170.8">ATMEGA328-PU</text>
<text x="100.8" y="168.8">C6</text>
<text x="100.8" y="170.6">22pF</text>
<text x="113.8" y="168.8">C7</text>
<text x="113.8" y="170.6">22pF</text>
</g>
<g font-size="1.7" fill="#800000">
<text x="68.2" y="21.7">5V</text>
<text x="85" y="21.7">5V</text>
<text x="67.4" y="36.7">COM</text>
<text x="84.1" y="36.7">COM</text>
<text x="183.8" y="49.7">5V</text>
<text x="129.8" y="64.6">5V</text>
<text x="66.4" y="68.3">5V</text>
<text x="85" y="68.3">5V</text>
<text x="175.5" y="66.5">RING</text>
<text x="33.8" y="73.9">DAC_CS_N</text>
<text x="33.8" y="75.8">DAC_SCK</text>
<text x="33.8" y="77.6">DAC_SDI</text>
<text x="151.3" y="75.8">SIGNAL</text>
<text x="182.9" y="77.6">COM</text>
<text x="33.8" y="81.4">LDAC_N</text>
<text x="128.9" y="88.8">COM</text>
<text x="65.5" y="90.7">COM</text>
<text x="72.9" y="90.7">COM</text>
<text x="183.8" y="94.4">5V</text>
<text x="75.7" y="100">5V</text>
<text x="139.1" y="96.3">5V</text>
<text x="33.8" y="103.7">MISO</text>
<text x="33.8" y="105.6">SCK</text>
<text x="33.8" y="107.4">RESET_N</text>
<text x="76.7" y="105.6">MOSI</text>
<text x="175.5" y="105.6">COIL</text>
<text x="74.8" y="113.1">COM</text>
<text x="153.1" y="111.2">COIL</text>
<text x="40.3" y="118.7">5V</text>
<text x="114" y="118.7">COIL_DIG</text>
<text x="76.7" y="122.4">LED</text>
<text x="76.7" y="124.2">RING</text>
<text x="175.5" y="122.4">SIGNAL</text>
<text x="76.7" y="128">MOSI</text>
<text x="76.7" y="129.8">MISO</text>
<text x="76.7" y="131.7">SCK</text>
<text x="138.2" y="129.8">COM</text>
<text x="257.4" y="126.1">COM</text>
<text x="76.7" y="133.6">XTAL1</text>
<text x="76.7" y="135.4">XTAL2</text>
<text x="92.5" y="137.3">5V</text>
<text x="115.8" y="137.3">LED</text>
<text x="143.8" y="142.9">COM</text>
<text x="76.7" y="148.5">COIL_DIG</text>
<text x="76.7" y="155.9">DAC_CS_N</text>
<text x="76.7" y="154.1">LDAC_N</text>
<text x="115.8" y="150.3">RESET_N</text>
<text x="76.7" y="157.8">DAC_SCK</text>
<text x="76.7" y="159.6">DAC_SDI</text>
<text x="89.7" y="163.4">XTAL1</text>
<text x="115.8" y="163.4">XTAL2</text>
<text x="39.4" y="172.7">COM</text>
<text x="97.2" y="176.4">COM</text>
<text x="110.2" y="176.4">COM</text>
</g>
</svg>
